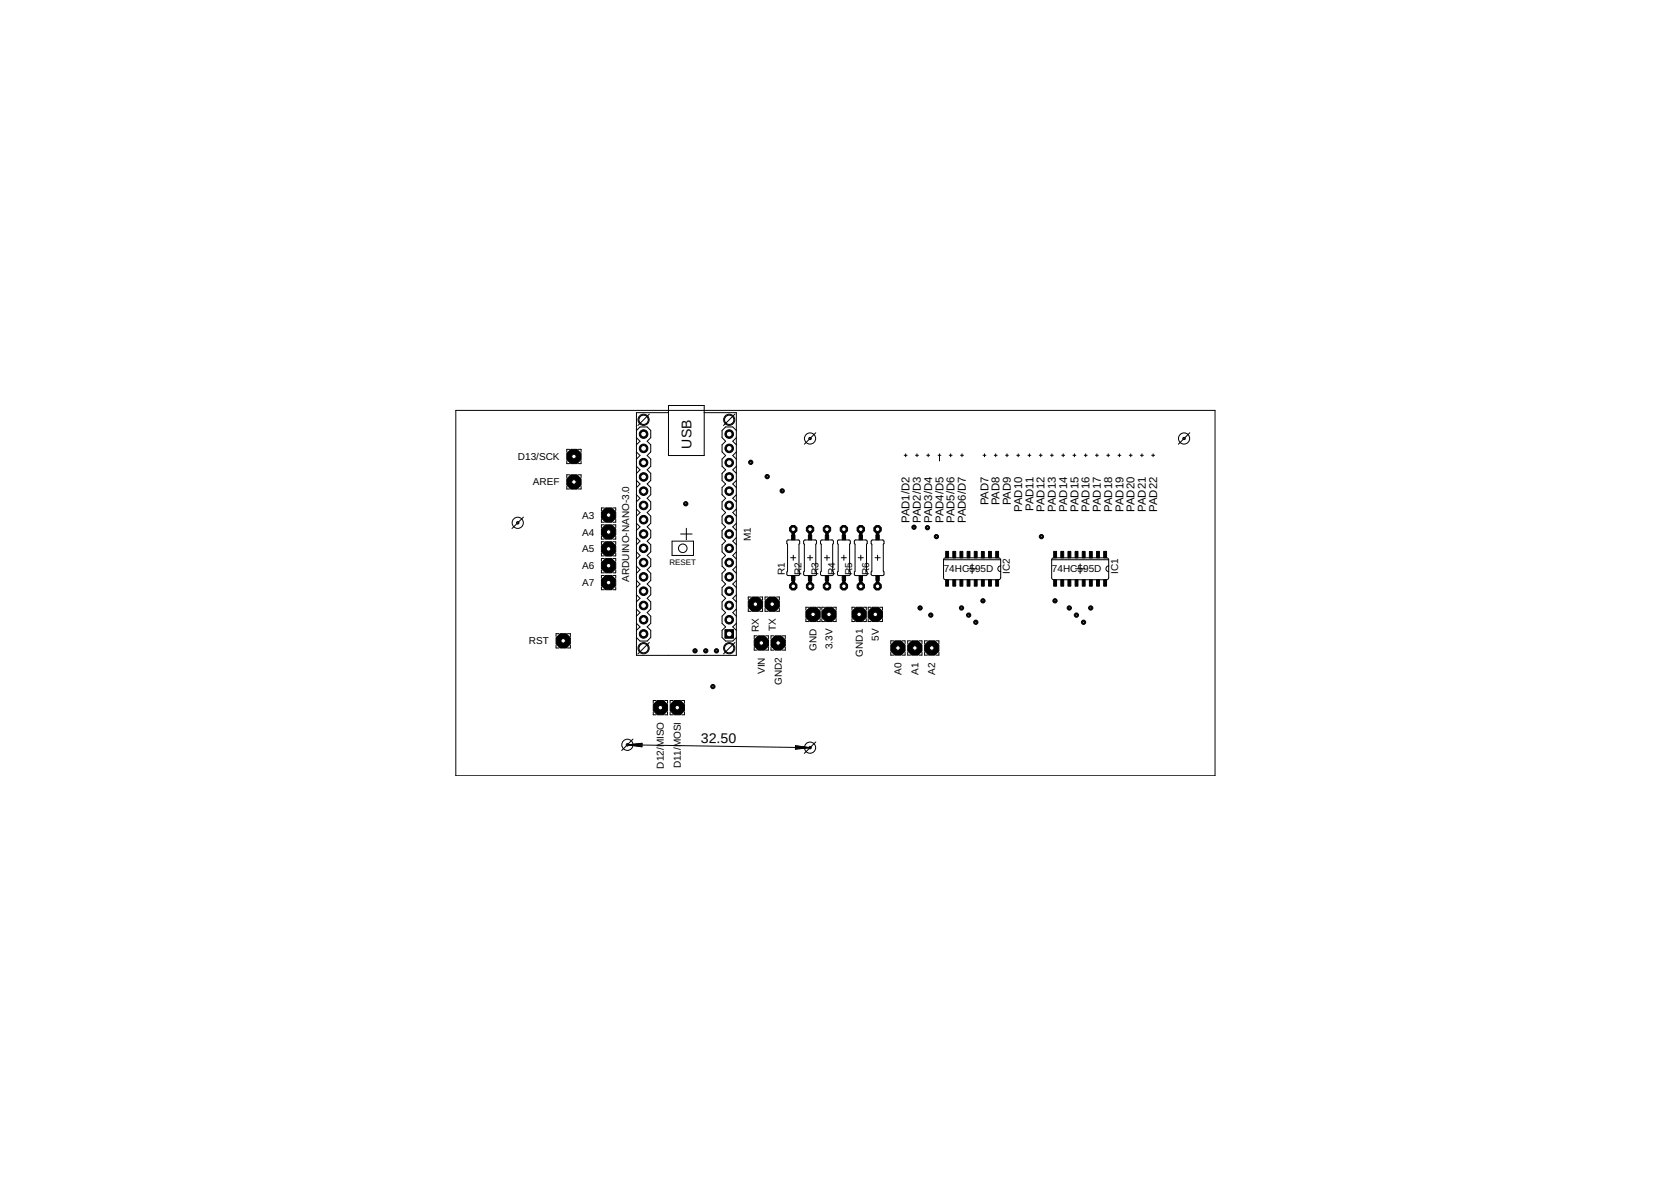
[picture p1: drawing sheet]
<svg xmlns="http://www.w3.org/2000/svg" width="297mm" height="210mm" viewBox="0 0 297 210" stroke-linecap="round" stroke-linejoin="round" font-family="sans-serif">
<circle cx="166.5" cy="95.4" r=".38" fill="#000" stroke="#000" stroke-width=".18"/>
<circle cx="166.5" cy="95.4" r=".17" fill="#fff" stroke="#000" stroke-width=".18"/>
<circle cx="185.1" cy="95.4" r=".38" fill="#000" stroke="#000" stroke-width=".18"/>
<circle cx="185.1" cy="95.4" r=".17" fill="#fff" stroke="#000" stroke-width=".18"/>
<circle cx="192.6" cy="110.6" r=".38" fill="#000" stroke="#000" stroke-width=".18"/>
<circle cx="192.6" cy="110.6" r=".17" fill="#fff" stroke="#000" stroke-width=".18"/>
<circle cx="173.5" cy="110.6" r=".38" fill="#000" stroke="#000" stroke-width=".18"/>
<circle cx="173.5" cy="110.6" r=".17" fill="#fff" stroke="#000" stroke-width=".18"/>
<circle cx="193.9" cy="108.1" r=".38" fill="#000" stroke="#000" stroke-width=".18"/>
<circle cx="193.9" cy="108.1" r=".17" fill="#fff" stroke="#000" stroke-width=".18"/>
<circle cx="139" cy="87.2" r=".38" fill="#000" stroke="#000" stroke-width=".18"/>
<circle cx="139" cy="87.2" r=".17" fill="#fff" stroke="#000" stroke-width=".18"/>
<circle cx="191.3" cy="109.3" r=".38" fill="#000" stroke="#000" stroke-width=".18"/>
<circle cx="191.3" cy="109.3" r=".17" fill="#fff" stroke="#000" stroke-width=".18"/>
<circle cx="172.2" cy="109.3" r=".38" fill="#000" stroke="#000" stroke-width=".18"/>
<circle cx="172.2" cy="109.3" r=".17" fill="#fff" stroke="#000" stroke-width=".18"/>
<circle cx="136.4" cy="84.7" r=".38" fill="#000" stroke="#000" stroke-width=".18"/>
<circle cx="136.4" cy="84.7" r=".17" fill="#fff" stroke="#000" stroke-width=".18"/>
<circle cx="164.9" cy="93.8" r=".38" fill="#000" stroke="#000" stroke-width=".18"/>
<circle cx="164.9" cy="93.8" r=".17" fill="#fff" stroke="#000" stroke-width=".18"/>
<circle cx="165.5" cy="109.3" r=".38" fill="#000" stroke="#000" stroke-width=".18"/>
<circle cx="165.5" cy="109.3" r=".17" fill="#fff" stroke="#000" stroke-width=".18"/>
<circle cx="190.1" cy="108.1" r=".38" fill="#000" stroke="#000" stroke-width=".18"/>
<circle cx="190.1" cy="108.1" r=".17" fill="#fff" stroke="#000" stroke-width=".18"/>
<circle cx="170.9" cy="108.1" r=".38" fill="#000" stroke="#000" stroke-width=".18"/>
<circle cx="170.9" cy="108.1" r=".17" fill="#fff" stroke="#000" stroke-width=".18"/>
<circle cx="133.5" cy="82.2" r=".38" fill="#000" stroke="#000" stroke-width=".18"/>
<circle cx="133.5" cy="82.2" r=".17" fill="#fff" stroke="#000" stroke-width=".18"/>
<circle cx="162.5" cy="93.7" r=".38" fill="#000" stroke="#000" stroke-width=".18"/>
<circle cx="162.5" cy="93.7" r=".17" fill="#fff" stroke="#000" stroke-width=".18"/>
<circle cx="163.6" cy="108.1" r=".38" fill="#000" stroke="#000" stroke-width=".18"/>
<circle cx="163.6" cy="108.1" r=".17" fill="#fff" stroke="#000" stroke-width=".18"/>
<circle cx="174.7" cy="106.8" r=".38" fill="#000" stroke="#000" stroke-width=".18"/>
<circle cx="174.7" cy="106.8" r=".17" fill="#fff" stroke="#000" stroke-width=".18"/>
<circle cx="187.5" cy="106.8" r=".38" fill="#000" stroke="#000" stroke-width=".18"/>
<circle cx="187.5" cy="106.8" r=".17" fill="#fff" stroke="#000" stroke-width=".18"/>
<circle cx="123.5" cy="115.7" r=".38" fill="#000" stroke="#000" stroke-width=".18"/>
<circle cx="123.5" cy="115.7" r=".17" fill="#fff" stroke="#000" stroke-width=".18"/>
<circle cx="125.5" cy="115.7" r=".38" fill="#000" stroke="#000" stroke-width=".18"/>
<circle cx="125.5" cy="115.7" r=".17" fill="#fff" stroke="#000" stroke-width=".18"/>
<circle cx="127.4" cy="115.7" r=".38" fill="#000" stroke="#000" stroke-width=".18"/>
<circle cx="127.4" cy="115.7" r=".17" fill="#fff" stroke="#000" stroke-width=".18"/>
<circle cx="121.9" cy="89.5" r=".38" fill="#000" stroke="#000" stroke-width=".18"/>
<circle cx="121.9" cy="89.5" r=".17" fill="#fff" stroke="#000" stroke-width=".18"/>
<circle cx="126.7" cy="122" r=".38" fill="#000" stroke="#000" stroke-width=".18"/>
<circle cx="126.7" cy="122" r=".17" fill="#fff" stroke="#000" stroke-width=".18"/>
<g fill="none" stroke="#000" stroke-width=".18">
<path d="M101.3 79.9h-.5v.5M102.8 79.9h.5v.5M113.1 76.5l.7-.6h1.2l.7 .6v1.3l-.7 .6 .7 .7v1.2l-.7 .7 .7 .6v1.3l-.7 .6 .7 .6v1.3l-.7 .6 .7 .7v1.2l-.7 .7 .7 .6v1.3l-.7 .6 .7 .6v1.3l-.7 .6 .7 .7v1.2l-.7 .7 .7 .6v1.3l-.7 .6 .7 .7v1.2l-.7 .7 .7 .6v1.3l-.7 .6 .7 .6v1.3l-.7 .6 .7 .7v1.2l-.7 .7 .7 .6v1.3l-.7 .6 .7 .6v1.3l-.7 .6h-1.2l-.7-.6M113.1 77.8l.7 .6-.7 .7M118.8 73.3h-5.7v43.2h17.8v-43.2h-5.7M118.8 72.1h6.4v8.9h-6.4zM130.9 76.5l-.6-.6h-1.3l-.6 .6v1.3l.6 .6-.6 .7v1.2l.6 .7-.6 .6v1.3l.6 .6-.6 .6v1.3l.6 .6-.6 .7v1.2l.6 .7-.6 .6v1.3l.6 .6-.6 .6v1.3l.6 .6-.6 .7v1.2l.6 .7-.6 .6v1.3l.6 .6-.6 .7v1.2l.6 .7-.6 .6v1.3l.6 .6-.6 .6v1.3l.6 .6-.6 .7v1.2l.6 .7-.6 .6v1.3l.6 .6-.6 .6v1.3l.6 .6h1.3l.6-.6M130.9 77.8l-.6 .6 .6 .7M100.8 81.9v.5h.5M100.8 86.4v.5h.5M101.3 84.4h-.5v.5M101.7 85.7h.6"/>
<path d="M101.7 81.1h.6M102 80.9v.5M102 85.4v.5M102.8 84.4h.5v.5M103.3 81.9v.5h-.5M103.3 86.4v.5h-.5M106.9 92.3v.5h.5M106.9 95.3v.5h.5M106.9 98.3v.5h.5M107.4 90.3h-.5v.5M107.4 93.3h-.5v.5M107.4 96.3h-.5v.5"/>
<path d="M107.4 99.3h-.5v.5M107.9 91.5h.6M107.9 94.6h.6M107.9 97.6h.6M108.2 91.3v.5M108.2 94.3v.5M108.2 97.3v.5M108.9 90.3h.6v.5M108.9 93.3h.6v.5M108.9 96.3h.6v.5M108.9 99.3h.6v.5M109.5 92.3v.5h-.6"/>
<path d="M109.5 95.3v.5h-.6M109.5 98.3v.5h-.6M113.1 98.1l.7 .6-.7 .7M113.1 82.9l.7 .6-.7 .6M113.1 85.4l.7 .6-.7 .7M113.1 87.9l.7 .7-.7 .6M113.1 90.5l.7 .6-.7 .6M113.1 93l.7 .6-.7 .7M113.1 95.5l.7 .7-.7 .6M113.1 80.3l.7 .7-.7 .6M119.5 96.2h3.8v2.5h-3.8zM121 94.9h2"/>
<path d="M122 93.9v2M130.9 98.1l-.6 .6 .6 .7M130.9 95.5l-.6 .7 .6 .6M130.9 93l-.6 .6 .6 .7M130.9 90.5l-.6 .6 .6 .6M130.9 87.9l-.6 .7 .6 .6M130.9 85.4l-.6 .6 .6 .7M130.9 82.9l-.6 .6 .6 .6M130.9 80.3l-.6 .7 .6 .6M139.9 96h2.1l.1 .1 .1 .5-.2 .1v4.8l.2 .2v.3l-.2 .3h-1.9l-.2-.1v-.5l.1-.2zM140.5 99.1h1M141 98.7v.9"/>
<path d="M142.9 96h2.1l.1 .1v.5l-.1 .1v4.8l.1 .2v.5l-.1 .1h-1.9l-.2-.1v-.5l.1-.2v-4.8l-.1-.1zM143.6 99.1h.9M144 98.7v.9M145.9 96h2.1l.1 .1v.5l-.1 .1v4.8l.1 .2v.3l-.1 .3h-1.9l-.2-.1v-.5l.1-.2v-4.8l-.1-.1zM146.6 99.1h.9M147 98.7v.9M148.9 96h2.1l.1 .1 .1 .5-.2 .1v4.8l.2 .2v.3l-.2 .3h-1.9l-.2-.1v-.5l.1-.2zM149.5 99.1h1M150 98.7v.9M151.9 96h2.1l.1 .1 .1 .5-.2 .1v4.8l.2 .2v.3l-.2 .3h-1.9l-.2-.1v-.5l.1-.2zM152.5 99.1h1M153 98.7v.9"/>
<path d="M154.9 96h2.1l.1 .1v.5l-.1 .1v4.8l.1 .2v.3l-.1 .3h-1.9l-.2-.1v-.5l.1-.2v-4.8l-.1-.1zM155.6 99.1h.9M156 98.7v.9M160.7 80.9h.5M161 80.7v.5M162.8 80.9h.5M163 80.7v.5M164.7 80.9h.5M165 80.7v.5M166.8 80.9h.5M167 80.7v1.2M167.7 99.5h10.2"/>
<path d="M167.8 99.3l.3-.2 9.5 .1 .3 .3-.1 3.3-.3 .2h-9.5l-.3-.3v-3.2zM168.7 80.9h.5M169 80.7v.5M170.8 80.9h.5M171 80.7v.5M174.8 80.9h.5M175 80.7v.5M176.7 80.9h.5M177 80.7v.5M178.8 80.9h.4M179 80.7v.5M180.7 80.9h.6"/>
<path d="M181 80.7v.5M182.7 80.9h.5M183 80.7v.5M184.7 80.9h.6M185 80.7v.5M186.7 80.9h.5M186.9 99.5h10.2M187 80.7v.5M187 99.3l.3-.2 9.5 .1 .3 .3v3.3l-.4 .2h-9.5l-.3-.3v-3.2zM188.7 80.9h.6M189 80.7v.5M190.7 80.9h.5"/>
<path d="M191 80.7v.5M192.7 80.9h.6M193 80.7v.5M194.7 80.9h.5M195 80.7v.5M196.7 80.9h.6M197 80.7v.5M198.7 80.9h.5M199 80.7v.5M200.7 80.9h.6M201 80.7v.5M202.7 80.9h.5"/>
<path d="M203 80.7v.5M204.7 80.9h.5M205 80.7v.5M98.8 114.7v.5h.6M99.4 112.6h-.6v.5M99.8 113.9h.6M100.1 113.6v.6M100.9 112.6h.5v.5M101.4 114.7v.5h-.5M106.9 101.3v.5h.5M106.9 104.3v.5h.5M107.4 102.3h-.5v.5"/>
<path d="M107.9 100.5h.6M107.9 103.5h.6M108.2 100.3v.5M108.2 103.3v.5M108.9 102.3h.6v.5M109.5 101.3v.5h-.6M109.5 104.3v.5h-.6M113.1 100.6l.7 .7-.7 .6M113.1 103.2l.7 .6-.7 .6M113.1 105.7l.7 .6-.7 .7M113.1 108.2l.7 .7-.7 .6M113.1 110.8l.7 .6-.7 .6"/>
<path d="M130.9 110.8l-.6 .6 .6 .6M130.9 108.2l-.6 .7 .6 .6M130.9 105.7l-.6 .6 .6 .7M130.9 103.2l-.6 .6 .6 .6M130.9 100.6l-.6 .7 .6 .6M133 108.1v.5h.5M133.5 106.1h-.5v.5M134 107.4h.6M134.1 115v.5h.5M134.3 107.1v.6M134.6 113h-.5v.5M135 106.1h.6v.5"/>
<path d="M135.1 114.3h.5M135.3 114v.6M135.6 108.1v.5h-.6M136 108.1v.5h.5M136.1 113h.5v.5M136.5 106.1h-.5v.5M136.6 115v.5h-.5M137 107.4h.5M137.1 115v.5h.5M137.3 107.1v.6M137.6 113h-.5v.5M138 106.1h.5v.5"/>
<path d="M138 114.3h.6M138.3 114v.6M138.5 108.1v.5h-.5M139.1 113h.5v.5M139.6 115v.5h-.5M143.3 110v.5h.5M143.8 107.9h-.5v.5M144.3 109.2h.5M144.5 108.9v.6M145.3 107.9h.5v.5M145.8 110v.5h-.5M146.1 110v.5h.5"/>
<path d="M146.6 107.9h-.5v.5M147.1 109.2h.5M147.4 108.9v.6M148.1 107.9h.5v.5M148.6 110v.5h-.5M151.4 110v.5h.6M152 107.9h-.6v.5M152.4 109.2h.6M152.7 108.9v.6M153.5 107.9h.5v.5M154 110v.5h-.5M154.3 110v.5h.5"/>
<path d="M154.8 107.9h-.5v.5M155.3 109.2h.6M155.6 108.9v.6M156.4 107.9h.5v.5M156.9 110v.5h-.5M158.3 115.9v.5h.6M158.9 113.9h-.6v.5M159.3 115.2h.6M159.6 114.9v.5M160.4 113.9h.5v.5M160.9 115.9v.5h-.5M161.4 115.9v.5h.5"/>
<path d="M161.9 113.9h-.5v.5M162.3 115.2h.6M162.6 114.9v.5M163.4 113.9h.5v.5M163.9 115.9v.5h-.5M164.4 115.9v.5h.5M164.9 113.9h-.5v.5M165.4 115.2h.5M165.6 114.9v.5M166.4 113.9h.5v.5M166.9 115.9v.5h-.5M172 101.1h1.6"/>
<path d="M172.8 100.2v1.7M177.9 100.6a.51 .51 0 0 0-.5 .5 .51 .51 0 0 0 .5 .5M191.2 101.1h1.6M192 100.2v1.7M197.1 100.6a.51 .51 0 0 0-.5 .5 .51 .51 0 0 0 .5 .5M116.1 126.5v.5h.5M116.6 124.5h-.5v.5M117.1 125.8h.6M117.4 125.5v.5M118.2 124.5h.5v.5M118.7 126.5v.5h-.5M119.1 126.5v.5h.5"/>
<path d="M119.6 124.5h-.5v.5M120.1 125.8h.6M120.4 125.5v.5M121.2 124.5h.5v.5M121.7 126.5v.5h-.5"/>
<circle cx="121.4" cy="97.5" r=".76"/>
</g>
<g fill="#000" stroke="#000" stroke-width=".18">
<path d="M140.7 95.1h.6v.8h-.6zM143.7 95.1h.6v.8h-.6zM146.7 95.1h.6v.8h-.6zM149.7 95.1h.6v.8h-.6zM152.7 95.1h.6v.8h-.6zM155.7 95.1h.6v.8h-.6zM168.1 98h.5v1.1h-.5zM169.4 98h.5v1.1h-.5zM170.6 98h.6v1.1h-.6zM171.9 98h.5v1.1h-.5zM173.2 98h.5v1.1h-.5zM174.5 98h.5v1.2h-.5z"/>
<path d="M175.7 98h.5v1.1h-.5zM177 98h.5v1.1h-.5zM187.3 98h.5v1.1h-.5zM188.6 98h.5v1.1h-.5zM189.8 98h.6v1.1h-.6zM191.1 98h.5v1.1h-.5zM192.4 98h.5v1.1h-.5zM193.7 98h.5v1.2h-.5zM194.9 98h.5v1.1h-.5zM196.2 98h.5v1.1h-.5zM140.7 102.3h.6v.9h-.6zM143.7 102.3h.6v.9h-.6z"/>
<path d="M146.7 102.3h.6v.9h-.6zM149.7 102.3h.6v.9h-.6zM152.7 102.3h.6v.9h-.6zM155.7 102.3h.6v.9h-.6zM168.1 103h.5v1.2h-.5zM169.4 103h.5v1.2h-.5zM170.6 103h.6v1.2h-.6zM171.9 103h.5v1.2h-.5zM173.2 103h.5v1.2h-.5zM174.5 103h.5v1.2h-.5zM175.7 103h.5v1.2h-.5zM177 103h.5v1.2h-.5z"/>
<path d="M187.3 103h.5v1.2h-.5zM188.6 103h.5v1.2h-.5zM189.8 103h.6v1.2h-.6zM191.1 103h.5v1.2h-.5zM192.4 103h.5v1.2h-.5zM193.7 103h.5v1.2h-.5zM194.9 103h.5v1.2h-.5zM196.2 103h.5v1.2h-.5z"/>
<circle cx="147.4" cy="109.2" r="1.38"/>
</g>
<g fill="#000" stroke="#000" stroke-width=".18">
<path d="M101.5 85.2a.71 .71 0 0 1 1.1 .1 .71 .71 0 0 1-.4 1 .71 .71 0 0 1-.9-.6h.2a.56 .56 0 0 1 .7-.6 .56 .56 0 0 1 .2 .9 .56 .56 0 0 1-.9-.1v-.2h-.2z" fill-rule="evenodd"/>
<path d="M101.5 80.7a.71 .71 0 0 1 1.1 0 .71 .71 0 0 1-.4 1.1 .71 .71 0 0 1-.9-.7h.2a.56 .56 0 0 1 .7-.5 .56 .56 0 0 1 .2 .9 .56 .56 0 0 1-.9-.2v-.2h-.2z" fill-rule="evenodd"/>
<path d="M107.7 91.1a.71 .71 0 0 1 1.1 .1 .71 .71 0 0 1-.4 1 .71 .71 0 0 1-.9-.7h.1a.55 .55 0 0 1 .8-.5 .55 .55 0 0 1 .2 .9 .55 .55 0 0 1-.9-.2l-.1-.2h-.1z" fill-rule="evenodd"/>
<path d="M107.7 94.1a.71 .71 0 0 1 1.1 .1 .71 .71 0 0 1-.4 1 .71 .71 0 0 1-.9-.6h.1a.55 .55 0 0 1 .8-.6 .55 .55 0 0 1 .2 .9 .55 .55 0 0 1-.9-.2l-.1-.1h-.1z" fill-rule="evenodd"/>
<path d="M107.7 97.1a.71 .71 0 0 1 1.1 .1 .71 .71 0 0 1-.4 1 .71 .71 0 0 1-.9-.6h.1a.56 .56 0 0 1 .8-.6 .56 .56 0 0 1 .2 .9 .56 .56 0 0 1-.9-.2l-.1-.1h-.1z" fill-rule="evenodd"/>
<path d="M99.6 113.4a.71 .71 0 0 1 1.1 .1 .71 .71 0 0 1-.4 1.1 .71 .71 0 0 1-.9-.7h.1a.56 .56 0 0 1 .8-.6 .56 .56 0 0 1 .2 1 .56 .56 0 0 1-.9-.2l-.1-.2h-.1z" fill-rule="evenodd"/>
<path d="M107.7 100.1a.71 .71 0 0 1 1.1 .1 .71 .71 0 0 1-.4 1 .71 .71 0 0 1-.9-.7h.1a.55 .55 0 0 1 .8-.5 .55 .55 0 0 1 .2 .9 .55 .55 0 0 1-.9-.2l-.1-.2h-.1z" fill-rule="evenodd"/>
<path d="M107.7 103.1a.71 .71 0 0 1 1.1 .1 .71 .71 0 0 1-.4 1 .71 .71 0 0 1-.9-.7h.1a.55 .55 0 0 1 .8-.5 .55 .55 0 0 1 .2 .9 .55 .55 0 0 1-.9-.2l-.1-.2h-.1z" fill-rule="evenodd"/>
<path d="M133.7 106.9a.71 .71 0 0 1 1.2 .1 .71 .71 0 0 1-.4 1.1 .71 .71 0 0 1-.9-.7h.1a.55 .55 0 0 1 .8-.6 .55 .55 0 0 1 .2 .9 .55 .55 0 0 1-.9-.1l-.1-.2h-.1z" fill-rule="evenodd"/>
<path d="M134.8 113.8a.71 .71 0 0 1 1.1 .1 .71 .71 0 0 1-.4 1.1 .71 .71 0 0 1-.9-.7h.2a.55 .55 0 0 1 .7-.6 .55 .55 0 0 1 .2 .9 .55 .55 0 0 1-.9-.1v-.2h-.2z" fill-rule="evenodd"/>
<path d="M136.7 106.9a.71 .71 0 0 1 1.2 .1 .71 .71 0 0 1-.4 1.1 .71 .71 0 0 1-.9-.7h.1a.55 .55 0 0 1 .8-.6 .55 .55 0 0 1 .2 .9 .55 .55 0 0 1-.9-.1l-.1-.2h-.1z" fill-rule="evenodd"/>
<path d="M137.8 113.8a.71 .71 0 0 1 1.1 0 .71 .71 0 0 1-.3 1.1 .71 .71 0 0 1-1-.6h.2a.56 .56 0 0 1 .8-.5 .56 .56 0 0 1 .1 .9 .56 .56 0 0 1-.9-.2v-.2h-.2z" fill-rule="evenodd"/>
<path d="M144 108.8a.71 .71 0 0 1 1.1 0 .71 .71 0 0 1-.4 1.1 .71 .71 0 0 1-.9-.7h.2a.55 .55 0 0 1 .7-.5 .55 .55 0 0 1 .2 .9 .55 .55 0 0 1-.9-.2v-.2h-.2z" fill-rule="evenodd"/>
<path d="M146.8 108.8a.71 .71 0 0 1 1.1 0 .71 .71 0 0 1-.4 1.1 .71 .71 0 0 1-.9-.7h.2a.56 .56 0 0 1 .8-.6 .56 .56 0 0 1 .2 1 .56 .56 0 0 1-1-.2v-.2h-.2z" fill-rule="evenodd"/>
<path d="M152.2 108.8a.71 .71 0 0 1 1.1 0 .71 .71 0 0 1-.3 1.1 .71 .71 0 0 1-1-.7h.2a.56 .56 0 0 1 .8-.5 .56 .56 0 0 1 .1 1 .56 .56 0 0 1-.9-.3v-.2h-.2z" fill-rule="evenodd"/>
<path d="M155 108.8a.71 .71 0 0 1 1.2 0 .71 .71 0 0 1-.4 1.1 .71 .71 0 0 1-.9-.7h.1a.56 .56 0 0 1 .8-.6 .56 .56 0 0 1 .2 1 .56 .56 0 0 1-.9-.2l-.1-.2h-.1z" fill-rule="evenodd"/>
<path d="M159.1 114.7a.71 .71 0 0 1 1.1 0 .71 .71 0 0 1-.3 1.1 .71 .71 0 0 1-1-.6h.2a.56 .56 0 0 1 .8-.5 .56 .56 0 0 1 .1 .9 .56 .56 0 0 1-.9-.2v-.2h-.2z" fill-rule="evenodd"/>
<path d="M162.1 114.7a.71 .71 0 0 1 1.1 .1 .71 .71 0 0 1-.4 1 .71 .71 0 0 1-.9-.6h.2a.56 .56 0 0 1 .7-.6 .56 .56 0 0 1 .2 .9 .56 .56 0 0 1-.9-.1v-.2h-.2z" fill-rule="evenodd"/>
<path d="M165.1 114.7a.71 .71 0 0 1 1.1 .1 .71 .71 0 0 1-.4 1 .71 .71 0 0 1-.9-.6h.2a.55 .55 0 0 1 .7-.6 .55 .55 0 0 1 .2 .9 .55 .55 0 0 1-.9-.1v-.2h-.2z" fill-rule="evenodd"/>
<path d="M116.8 125.3a.72 .72 0 0 1 1.2 .1 .72 .72 0 0 1-.4 1.1 .72 .72 0 0 1-.9-.7h.1a.56 .56 0 0 1 .9-.5 .56 .56 0 0 1 .1 .9 .56 .56 0 0 1-.9-.2l-.1-.2h-.1z" fill-rule="evenodd"/>
<path d="M119.8 125.3a.71 .71 0 0 1 1.2 .1 .71 .71 0 0 1-.4 1.1 .71 .71 0 0 1-.9-.7h.1a.55 .55 0 0 1 .8-.6 .55 .55 0 0 1 .2 .9 .55 .55 0 0 1-.9-.1l-.1-.2h-.1z" fill-rule="evenodd"/>
</g>
<path d="M141 94.1v1M144 94.1v1M147 94.1v1M150 94.1v1M153 94.1v1M156 94.1v1M141 103.2v1M144 103.2v1M147 103.2v1M150 103.2v1M153 103.2v1M156 103.2v1" fill="none" stroke="#000" stroke-width=".61"/>
<circle cx="147.4" cy="109.2" r=".4" fill="#fff" stroke="#000" stroke-width=".18"/>
<circle cx="155.6" cy="109.2" r="1.38" fill="#000" stroke="#000" stroke-width=".18"/>
<circle cx="155.6" cy="109.2" r=".4" fill="#fff" stroke="#000" stroke-width=".18"/>
<circle cx="159.6" cy="115.2" r="1.38" fill="#000" stroke="#000" stroke-width=".18"/>
<circle cx="159.6" cy="115.2" r=".4" fill="#fff" stroke="#000" stroke-width=".18"/>
<circle cx="162.6" cy="115.2" r="1.38" fill="#000" stroke="#000" stroke-width=".18"/>
<circle cx="162.6" cy="115.2" r=".4" fill="#fff" stroke="#000" stroke-width=".18"/>
<circle cx="165.6" cy="115.2" r="1.38" fill="#000" stroke="#000" stroke-width=".18"/>
<circle cx="165.6" cy="115.2" r=".4" fill="#fff" stroke="#000" stroke-width=".18"/>
<circle cx="108.2" cy="91.5" r="1.38" fill="#000" stroke="#000" stroke-width=".18"/>
<circle cx="108.2" cy="91.5" r=".4" fill="#fff" stroke="#000" stroke-width=".18"/>
<circle cx="108.2" cy="94.6" r="1.38" fill="#000" stroke="#000" stroke-width=".18"/>
<circle cx="108.2" cy="94.6" r=".4" fill="#fff" stroke="#000" stroke-width=".18"/>
<circle cx="108.2" cy="97.6" r="1.38" fill="#000" stroke="#000" stroke-width=".18"/>
<circle cx="108.2" cy="97.6" r=".4" fill="#fff" stroke="#000" stroke-width=".18"/>
<circle cx="108.2" cy="100.5" r="1.38" fill="#000" stroke="#000" stroke-width=".18"/>
<circle cx="108.2" cy="100.5" r=".4" fill="#fff" stroke="#000" stroke-width=".18"/>
<circle cx="108.2" cy="103.5" r="1.38" fill="#000" stroke="#000" stroke-width=".18"/>
<circle cx="108.2" cy="103.5" r=".4" fill="#fff" stroke="#000" stroke-width=".18"/>
<circle cx="102" cy="85.7" r="1.38" fill="#000" stroke="#000" stroke-width=".18"/>
<circle cx="102" cy="85.7" r=".4" fill="#fff" stroke="#000" stroke-width=".18"/>
<circle cx="120.4" cy="125.8" r="1.38" fill="#000" stroke="#000" stroke-width=".18"/>
<circle cx="120.4" cy="125.8" r=".4" fill="#fff" stroke="#000" stroke-width=".18"/>
<circle cx="117.4" cy="125.8" r="1.38" fill="#000" stroke="#000" stroke-width=".18"/>
<circle cx="117.4" cy="125.8" r=".4" fill="#fff" stroke="#000" stroke-width=".18"/>
<circle cx="102" cy="81.1" r="1.38" fill="#000" stroke="#000" stroke-width=".18"/>
<circle cx="102" cy="81.1" r=".4" fill="#fff" stroke="#000" stroke-width=".18"/>
<circle cx="144.5" cy="109.2" r="1.38" fill="#000" stroke="#000" stroke-width=".18"/>
<circle cx="144.5" cy="109.2" r=".4" fill="#fff" stroke="#000" stroke-width=".18"/>
<path d="M128.9 111.9h1.5v1.5h-1.5z" fill="#000" stroke="#000" stroke-width=".18"/>
<circle cx="129.6" cy="112.7" r=".51" fill="#fff" stroke="#000" stroke-width=".18"/>
<circle cx="129.6" cy="110.2" r=".76" fill="#000" stroke="#000" stroke-width=".18"/>
<circle cx="129.6" cy="110.2" r=".51" fill="#fff" stroke="#000" stroke-width=".18"/>
<circle cx="129.6" cy="107.6" r=".76" fill="#000" stroke="#000" stroke-width=".18"/>
<circle cx="129.6" cy="107.6" r=".51" fill="#fff" stroke="#000" stroke-width=".18"/>
<circle cx="129.6" cy="105.1" r=".76" fill="#000" stroke="#000" stroke-width=".18"/>
<circle cx="129.6" cy="105.1" r=".51" fill="#fff" stroke="#000" stroke-width=".18"/>
<circle cx="129.6" cy="102.5" r=".76" fill="#000" stroke="#000" stroke-width=".18"/>
<circle cx="129.6" cy="102.5" r=".51" fill="#fff" stroke="#000" stroke-width=".18"/>
<circle cx="129.6" cy="100" r=".76" fill="#000" stroke="#000" stroke-width=".18"/>
<circle cx="129.6" cy="100" r=".51" fill="#fff" stroke="#000" stroke-width=".18"/>
<circle cx="129.6" cy="97.5" r=".76" fill="#000" stroke="#000" stroke-width=".18"/>
<circle cx="129.6" cy="97.5" r=".51" fill="#fff" stroke="#000" stroke-width=".18"/>
<circle cx="129.6" cy="94.9" r=".76" fill="#000" stroke="#000" stroke-width=".18"/>
<circle cx="129.6" cy="94.9" r=".51" fill="#fff" stroke="#000" stroke-width=".18"/>
<circle cx="129.6" cy="92.4" r=".76" fill="#000" stroke="#000" stroke-width=".18"/>
<circle cx="129.6" cy="92.4" r=".51" fill="#fff" stroke="#000" stroke-width=".18"/>
<circle cx="129.6" cy="89.8" r=".76" fill="#000" stroke="#000" stroke-width=".18"/>
<circle cx="129.6" cy="89.8" r=".51" fill="#fff" stroke="#000" stroke-width=".18"/>
<circle cx="129.6" cy="87.3" r=".76" fill="#000" stroke="#000" stroke-width=".18"/>
<circle cx="129.6" cy="87.3" r=".51" fill="#fff" stroke="#000" stroke-width=".18"/>
<circle cx="129.6" cy="84.8" r=".76" fill="#000" stroke="#000" stroke-width=".18"/>
<circle cx="129.6" cy="84.8" r=".51" fill="#fff" stroke="#000" stroke-width=".18"/>
<circle cx="114.4" cy="112.7" r=".76" fill="#000" stroke="#000" stroke-width=".18"/>
<circle cx="114.4" cy="112.7" r=".51" fill="#fff" stroke="#000" stroke-width=".18"/>
<circle cx="114.4" cy="110.2" r=".76" fill="#000" stroke="#000" stroke-width=".18"/>
<circle cx="114.4" cy="110.2" r=".51" fill="#fff" stroke="#000" stroke-width=".18"/>
<circle cx="114.4" cy="107.6" r=".76" fill="#000" stroke="#000" stroke-width=".18"/>
<circle cx="114.4" cy="107.6" r=".51" fill="#fff" stroke="#000" stroke-width=".18"/>
<circle cx="114.4" cy="105.1" r=".76" fill="#000" stroke="#000" stroke-width=".18"/>
<circle cx="114.4" cy="105.1" r=".51" fill="#fff" stroke="#000" stroke-width=".18"/>
<circle cx="114.4" cy="102.5" r=".76" fill="#000" stroke="#000" stroke-width=".18"/>
<circle cx="114.4" cy="102.5" r=".51" fill="#fff" stroke="#000" stroke-width=".18"/>
<circle cx="114.4" cy="100" r=".76" fill="#000" stroke="#000" stroke-width=".18"/>
<circle cx="114.4" cy="100" r=".51" fill="#fff" stroke="#000" stroke-width=".18"/>
<circle cx="114.4" cy="94.9" r=".76" fill="#000" stroke="#000" stroke-width=".18"/>
<circle cx="114.4" cy="94.9" r=".51" fill="#fff" stroke="#000" stroke-width=".18"/>
<circle cx="114.4" cy="92.4" r=".76" fill="#000" stroke="#000" stroke-width=".18"/>
<circle cx="114.4" cy="92.4" r=".51" fill="#fff" stroke="#000" stroke-width=".18"/>
<circle cx="114.4" cy="87.3" r=".76" fill="#000" stroke="#000" stroke-width=".18"/>
<circle cx="114.4" cy="87.3" r=".51" fill="#fff" stroke="#000" stroke-width=".18"/>
<circle cx="114.4" cy="84.8" r=".76" fill="#000" stroke="#000" stroke-width=".18"/>
<circle cx="114.4" cy="84.8" r=".51" fill="#fff" stroke="#000" stroke-width=".18"/>
<circle cx="114.4" cy="89.8" r=".76" fill="#000" stroke="#000" stroke-width=".18"/>
<circle cx="114.4" cy="89.8" r=".51" fill="#fff" stroke="#000" stroke-width=".18"/>
<circle cx="114.4" cy="97.5" r=".76" fill="#000" stroke="#000" stroke-width=".18"/>
<circle cx="114.4" cy="97.5" r=".51" fill="#fff" stroke="#000" stroke-width=".18"/>
<circle cx="129.6" cy="82.2" r=".76" fill="#000" stroke="#000" stroke-width=".18"/>
<circle cx="129.6" cy="82.2" r=".51" fill="#fff" stroke="#000" stroke-width=".18"/>
<circle cx="129.6" cy="79.7" r=".76" fill="#000" stroke="#000" stroke-width=".18"/>
<circle cx="129.6" cy="79.7" r=".51" fill="#fff" stroke="#000" stroke-width=".18"/>
<circle cx="129.6" cy="77.2" r=".76" fill="#000" stroke="#000" stroke-width=".18"/>
<circle cx="129.6" cy="77.2" r=".51" fill="#fff" stroke="#000" stroke-width=".18"/>
<circle cx="114.4" cy="82.2" r=".76" fill="#000" stroke="#000" stroke-width=".18"/>
<circle cx="114.4" cy="82.2" r=".51" fill="#fff" stroke="#000" stroke-width=".18"/>
<circle cx="114.4" cy="79.7" r=".76" fill="#000" stroke="#000" stroke-width=".18"/>
<circle cx="114.4" cy="79.7" r=".51" fill="#fff" stroke="#000" stroke-width=".18"/>
<circle cx="114.4" cy="77.2" r=".76" fill="#000" stroke="#000" stroke-width=".18"/>
<circle cx="114.4" cy="77.2" r=".51" fill="#fff" stroke="#000" stroke-width=".18"/>
<circle cx="141" cy="104.2" r=".71" fill="#000" stroke="#000" stroke-width=".18"/>
<circle cx="141" cy="104.2" r=".4" fill="#fff" stroke="#000" stroke-width=".18"/>
<circle cx="141" cy="94.1" r=".71" fill="#000" stroke="#000" stroke-width=".18"/>
<circle cx="141" cy="94.1" r=".4" fill="#fff" stroke="#000" stroke-width=".18"/>
<circle cx="144" cy="104.2" r=".71" fill="#000" stroke="#000" stroke-width=".18"/>
<circle cx="144" cy="104.2" r=".4" fill="#fff" stroke="#000" stroke-width=".18"/>
<circle cx="144" cy="94.1" r=".71" fill="#000" stroke="#000" stroke-width=".18"/>
<circle cx="144" cy="94.1" r=".4" fill="#fff" stroke="#000" stroke-width=".18"/>
<circle cx="147" cy="104.2" r=".71" fill="#000" stroke="#000" stroke-width=".18"/>
<circle cx="147" cy="104.2" r=".4" fill="#fff" stroke="#000" stroke-width=".18"/>
<circle cx="147" cy="94.1" r=".71" fill="#000" stroke="#000" stroke-width=".18"/>
<circle cx="147" cy="94.1" r=".4" fill="#fff" stroke="#000" stroke-width=".18"/>
<circle cx="150" cy="104.2" r=".71" fill="#000" stroke="#000" stroke-width=".18"/>
<circle cx="150" cy="104.2" r=".4" fill="#fff" stroke="#000" stroke-width=".18"/>
<circle cx="150" cy="94.1" r=".71" fill="#000" stroke="#000" stroke-width=".18"/>
<circle cx="150" cy="94.1" r=".4" fill="#fff" stroke="#000" stroke-width=".18"/>
<circle cx="153" cy="104.2" r=".71" fill="#000" stroke="#000" stroke-width=".18"/>
<circle cx="153" cy="104.2" r=".4" fill="#fff" stroke="#000" stroke-width=".18"/>
<circle cx="153" cy="94.1" r=".71" fill="#000" stroke="#000" stroke-width=".18"/>
<circle cx="153" cy="94.1" r=".4" fill="#fff" stroke="#000" stroke-width=".18"/>
<circle cx="156" cy="104.2" r=".71" fill="#000" stroke="#000" stroke-width=".18"/>
<circle cx="156" cy="104.2" r=".4" fill="#fff" stroke="#000" stroke-width=".18"/>
<circle cx="156" cy="94.1" r=".71" fill="#000" stroke="#000" stroke-width=".18"/>
<circle cx="156" cy="94.1" r=".4" fill="#fff" stroke="#000" stroke-width=".18"/>
<circle cx="100.1" cy="113.9" r="1.38" fill="#000" stroke="#000" stroke-width=".18"/>
<circle cx="100.1" cy="113.9" r=".4" fill="#fff" stroke="#000" stroke-width=".18"/>
<circle cx="134.3" cy="107.4" r="1.38" fill="#000" stroke="#000" stroke-width=".18"/>
<circle cx="134.3" cy="107.4" r=".4" fill="#fff" stroke="#000" stroke-width=".18"/>
<circle cx="137.3" cy="107.4" r="1.38" fill="#000" stroke="#000" stroke-width=".18"/>
<circle cx="137.3" cy="107.4" r=".4" fill="#fff" stroke="#000" stroke-width=".18"/>
<circle cx="135.3" cy="114.3" r="1.38" fill="#000" stroke="#000" stroke-width=".18"/>
<circle cx="135.3" cy="114.3" r=".4" fill="#fff" stroke="#000" stroke-width=".18"/>
<circle cx="152.7" cy="109.2" r="1.38" fill="#000" stroke="#000" stroke-width=".18"/>
<circle cx="152.7" cy="109.2" r=".4" fill="#fff" stroke="#000" stroke-width=".18"/>
<circle cx="138.3" cy="114.3" r="1.38" fill="#000" stroke="#000" stroke-width=".18"/>
<circle cx="138.3" cy="114.3" r=".4" fill="#fff" stroke="#000" stroke-width=".18"/>
<g fill="none" stroke="#000" stroke-width=".18">
<path d="M81 72.9h135v65h-135z"/>
<circle cx="92" cy="92.9" r=".19"/>
</g>
<circle cx="92" cy="92.9" r=".19" fill="#fff" stroke="#000" stroke-width=".18"/>
<circle cx="144" cy="77.9" r=".19" fill="none" stroke="#000" stroke-width=".18"/>
<circle cx="144" cy="77.9" r=".19" fill="#fff" stroke="#000" stroke-width=".18"/>
<circle cx="210.5" cy="77.9" r=".19" fill="none" stroke="#000" stroke-width=".18"/>
<circle cx="210.5" cy="77.9" r=".19" fill="#fff" stroke="#000" stroke-width=".18"/>
<circle cx="144" cy="132.9" r=".19" fill="none" stroke="#000" stroke-width=".18"/>
<circle cx="144" cy="132.9" r=".19" fill="#fff" stroke="#000" stroke-width=".18"/>
<g fill="none" stroke="#000" stroke-width=".18">
<path d="M111.5 132.4h.1M111.6 132.4l32.3 .5M111.6 132.4l2.5-.3v.6zM111.6 132.4l2.5 .1M111.6 132.4l2.5 .3M114.1 132.3l-2.5 .1M114.1 132.2l-2.5 .2M141.4 132.5l2.5 .4-2.5 .3zM141.4 132.7l2.5 .2M141.4 132.6l2.5 .3M143.9 132.9l-2.5 .1M143.9 132.9l-2.5 .2"/>
<path d="M144 132.9h.1"/>
<circle cx="111.5" cy="132.4" r=".19"/>
</g>
<circle cx="111.5" cy="132.4" r=".19" fill="#fff" stroke="#000" stroke-width=".18"/>
<circle cx="129.6" cy="74.6" r=".83" fill="none" stroke="#000" stroke-width=".18"/>
<circle cx="129.6" cy="74.6" r=".83" fill="#fff" stroke="#000" stroke-width=".18"/>
<circle cx="114.4" cy="74.6" r=".83" fill="none" stroke="#000" stroke-width=".18"/>
<circle cx="114.4" cy="74.6" r=".83" fill="#fff" stroke="#000" stroke-width=".18"/>
<circle cx="114.4" cy="115.2" r=".83" fill="none" stroke="#000" stroke-width=".18"/>
<circle cx="114.4" cy="115.2" r=".83" fill="#fff" stroke="#000" stroke-width=".18"/>
<circle cx="129.6" cy="115.2" r=".83" fill="none" stroke="#000" stroke-width=".18"/>
<circle cx="129.6" cy="115.2" r=".83" fill="#fff" stroke="#000" stroke-width=".18"/>
<g fill="none" stroke="#000" stroke-width=".18">
<path d="M115.4 73.6l-2 2M130.6 73.6l-2 2M145 76.9l-2 2.1M211.5 76.9l-2 2.1M93 91.9l-2 2M115.4 114.2l-2 2M130.6 114.2l-2 2M112.5 131.4l-2 2M145 131.9l-2 2"/>
<circle cx="114.4" cy="74.6" r=".99"/>
<circle cx="129.6" cy="74.6" r=".99"/>
<circle cx="144" cy="77.9" r=".99"/>
<circle cx="210.5" cy="77.9" r=".99"/>
<circle cx="92" cy="92.9" r=".99"/>
<circle cx="114.4" cy="115.2" r=".99"/>
<circle cx="129.6" cy="115.2" r=".99"/>
<circle cx="111.5" cy="132.4" r=".99"/>
<circle cx="144" cy="132.9" r=".99"/>
</g>
<g font-size="2.5">
<text x="122.9" y="79.7" transform="rotate(-90 122.9 79.7)">USB</text>
<text x="124.6" y="132" transform="rotate(1 124.6 132)">32.50</text>
</g>
<g font-size="2">
<text x="175.7" y="89.8" transform="rotate(-90 175.7 89.8)">PAD7</text>
<text x="177.7" y="89.8" transform="rotate(-90 177.7 89.8)">PAD8</text>
<text x="179.7" y="89.8" transform="rotate(-90 179.7 89.8)">PAD9</text>
<text x="161.7" y="93" transform="rotate(-90 161.7 93)">PAD1/D2</text>
<text x="163.7" y="93" transform="rotate(-90 163.7 93)">PAD2/D3</text>
<text x="165.7" y="93" transform="rotate(-90 165.7 93)">PAD3/D4</text>
<text x="167.7" y="93" transform="rotate(-90 167.7 93)">PAD4/D5</text>
<text x="169.7" y="93" transform="rotate(-90 169.7 93)">PAD5/D6</text>
<text x="171.7" y="93" transform="rotate(-90 171.7 93)">PAD6/D7</text>
<text x="181.7" y="91" transform="rotate(-90 181.7 91)">PAD10</text>
<text x="183.7" y="90.8" transform="rotate(-90 183.7 90.8)">PAD11</text>
<text x="185.7" y="91" transform="rotate(-90 185.7 91)">PAD12</text>
<text x="187.7" y="91" transform="rotate(-90 187.7 91)">PAD13</text>
<text x="189.7" y="91" transform="rotate(-90 189.7 91)">PAD14</text>
<text x="191.7" y="91" transform="rotate(-90 191.7 91)">PAD15</text>
<text x="193.7" y="91" transform="rotate(-90 193.7 91)">PAD16</text>
<text x="195.7" y="91" transform="rotate(-90 195.7 91)">PAD17</text>
<text x="197.7" y="91" transform="rotate(-90 197.7 91)">PAD18</text>
<text x="199.7" y="91" transform="rotate(-90 199.7 91)">PAD19</text>
<text x="201.7" y="91" transform="rotate(-90 201.7 91)">PAD20</text>
<text x="203.7" y="91" transform="rotate(-90 203.7 91)">PAD21</text>
<text x="205.7" y="91" transform="rotate(-90 205.7 91)">PAD22</text>
</g>
<g font-size="1.8">
<text x="92.1" y="81.8">D13/SCK</text>
<text x="94.7" y="86.3">AREF</text>
<text x="103.5" y="92.2">A3</text>
<text x="103.5" y="95.2">A4</text>
<text x="103.5" y="98.2">A5</text>
<text x="103.5" y="101.2">A6</text>
<text x="133.4" y="96.1" transform="rotate(-90 133.4 96.1)">M1</text>
<text x="167.8" y="101.6">74HC595D</text>
<text x="179.5" y="102" transform="rotate(-90 179.5 102)">IC2</text>
<text x="187" y="101.6">74HC595D</text>
<text x="198.7" y="102" transform="rotate(-90 198.7 102)">IC1</text>
<text x="103.5" y="104.2">A7</text>
<text x="111.9" y="103.4" transform="rotate(-90 111.9 103.4)">ARDUINO-NANO-3.0</text>
<text x="139.5" y="102.2" transform="rotate(-90 139.5 102.2)">R1</text>
<text x="142.5" y="102.2" transform="rotate(-90 142.5 102.2)">R2</text>
<text x="145.5" y="102.2" transform="rotate(-90 145.5 102.2)">R3</text>
<text x="148.5" y="102.2" transform="rotate(-90 148.5 102.2)">R4</text>
<text x="151.5" y="102.2" transform="rotate(-90 151.5 102.2)">R5</text>
<text x="154.5" y="102.2" transform="rotate(-90 154.5 102.2)">R6</text>
<text x="134.9" y="112.4" transform="rotate(-90 134.9 112.4)">RX</text>
<text x="137.9" y="112.2" transform="rotate(-90 137.9 112.2)">TX</text>
<text x="156.2" y="113.9" transform="rotate(-90 156.2 113.9)">5V</text>
<text x="94" y="114.5">RST</text>
<text x="136" y="119.8" transform="rotate(-90 136 119.8)">VIN</text>
<text x="145.2" y="115.7" transform="rotate(-90 145.2 115.7)">GND</text>
<text x="148" y="115.4" transform="rotate(-90 148 115.4)">3.3V</text>
<text x="153.4" y="116.7" transform="rotate(-90 153.4 116.7)">GND1</text>
<text x="160.3" y="119.9" transform="rotate(-90 160.3 119.9)">A0</text>
<text x="163.3" y="119.9" transform="rotate(-90 163.3 119.9)">A1</text>
<text x="166.3" y="119.9" transform="rotate(-90 166.3 119.9)">A2</text>
<text x="139" y="121.8" transform="rotate(-90 139 121.8)">GND2</text>
<text x="118" y="136.6" transform="rotate(-90 118 136.6)">D12/MISO</text>
<text x="121" y="136.5" transform="rotate(-90 121 136.5)">D11/MOSI</text>
</g>
<text font-size="1.4" x="119" y="100.5">RESET</text>
</svg>
